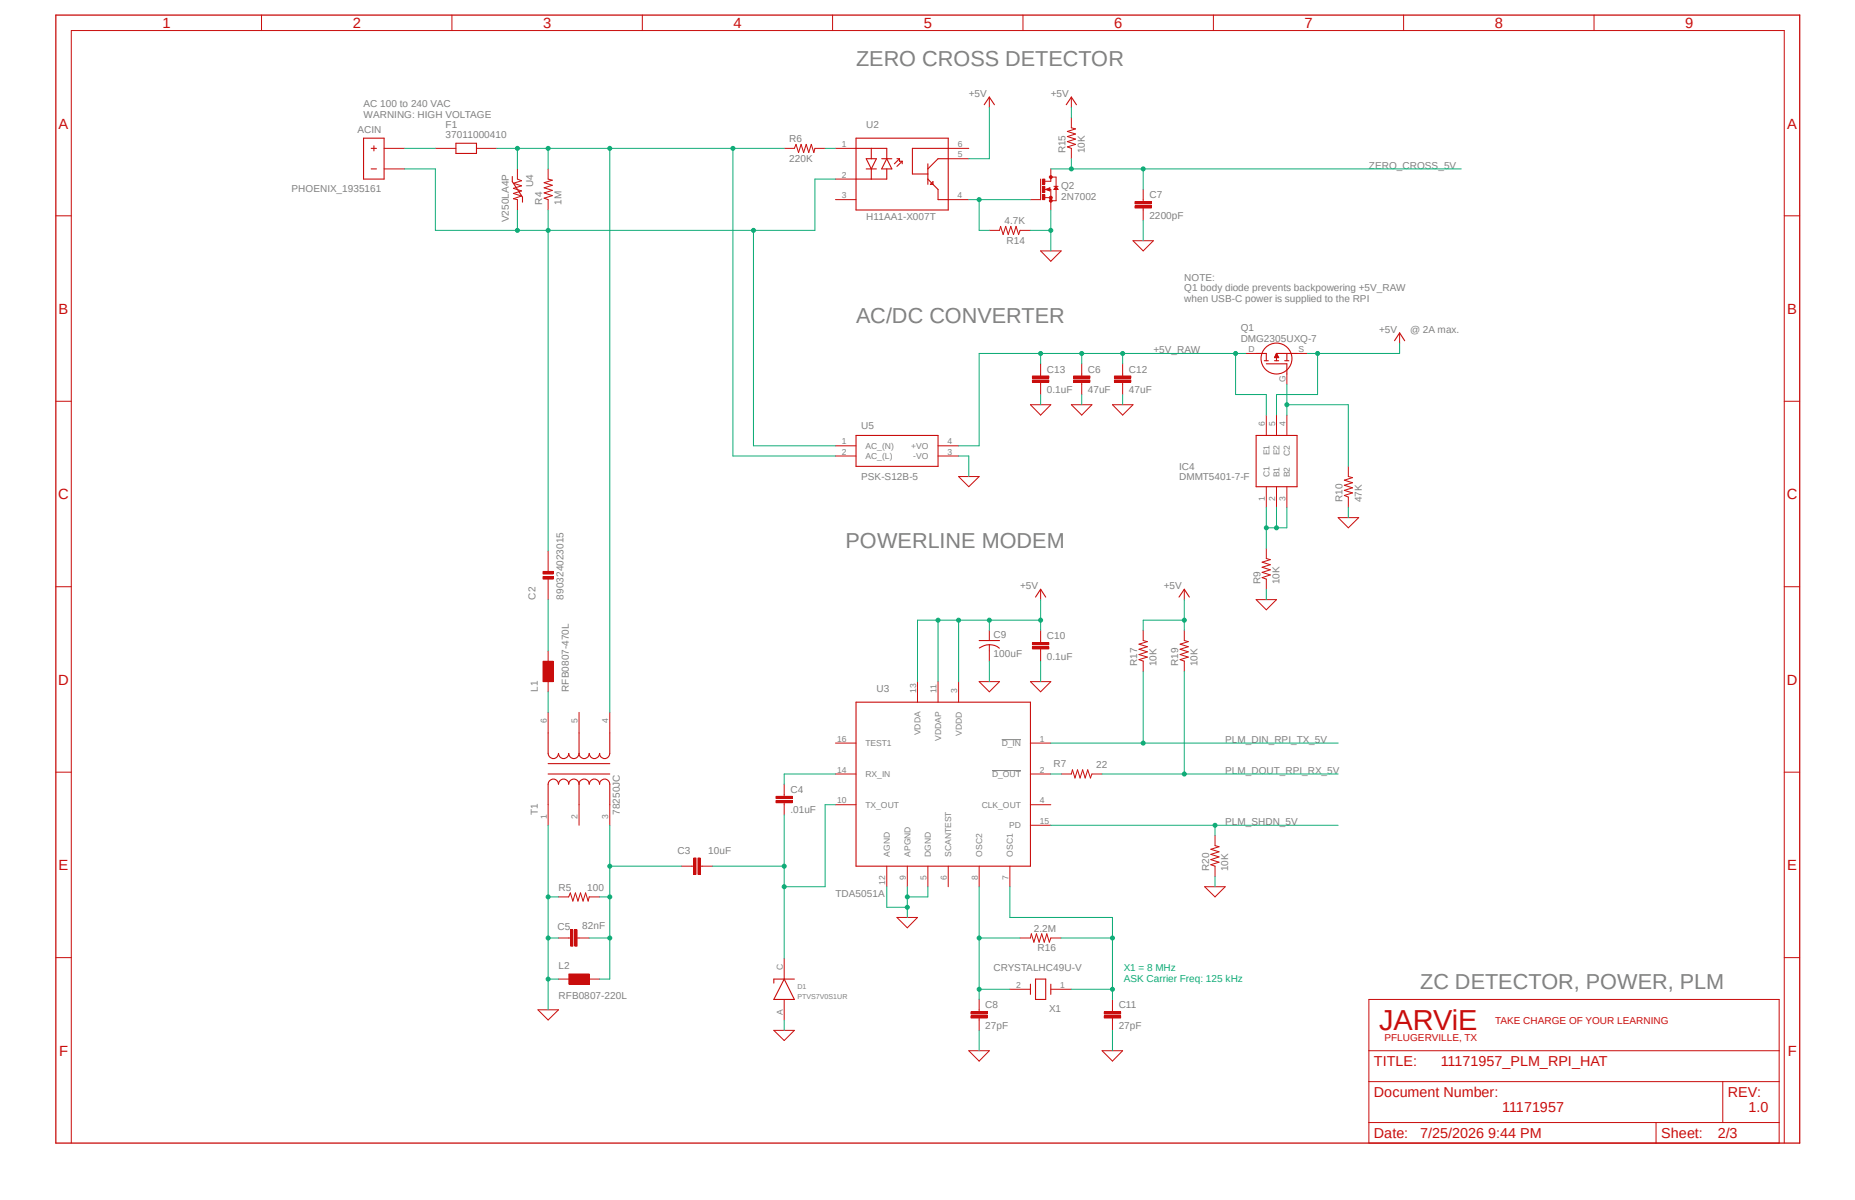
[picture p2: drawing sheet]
<svg xmlns="http://www.w3.org/2000/svg" width="432mm" height="279mm" viewBox="0 0 432 279" stroke-linecap="round" stroke-linejoin="round" font-family="sans-serif">
<path d="M12.5 3.2l406.8 263.5M419.3 3.2l-406.8 263.5" fill="none" stroke="#fff" stroke-width=".23"/>
<path d="M230.9 179.4h6.8M233.2 172.2h4.5" fill="none" stroke="#808080" stroke-width=".23"/>
<path d="M13 3.5h405.9v262.6h-405.9z" fill="none" stroke="#c90d0c" stroke-width=".3"/>
<g fill="none" stroke="#c90d0c" stroke-width=".23">
<path d="M60.9 3.5v3.6M105.2 3.5v3.6M149.5 3.5v3.6M193.8 3.5v3.6M238.1 3.5v3.6M282.4 3.5v3.6M326.7 3.5v3.6M371.1 3.5v3.6M13 50.2h3.6M415.3 50.2h3.6M13 93.4h3.6M415.3 93.4h3.6"/>
<path d="M13 136.6h3.6M415.3 136.6h3.6M213.6 158.7v4.8M218.4 158.7v4.8M223.1 158.7v4.8M242.2 149.1v.5M242.2 151v.6M13 179.8h3.6M127.6 165.9v4.7M134.8 165.9v4.7M141.9 165.9v4.7M194.5 173h4.8"/>
<path d="M239.9 173h4.7M415.3 179.8h3.6M127.6 187.4v4.8M134.8 187.4v4.8M141.9 187.4v4.8M194.5 180.2h4.8M194.5 187.4h4.8M239.9 180.2h4.7M239.9 187.4h4.7M239.9 192.2h4.7M206.4 201.7v4.8M211.2 201.7v4.8"/>
<path d="M216 201.7v4.8M220.7 201.7v4.8M227.9 201.7v4.8M235.1 201.7v4.8M13 223h3.6M318.6 232.7h95.5v33.4h-95.5zM415.3 223h3.6M318.6 251.8h95.5M318.6 244.6h95.5M401 251.8v9.6M16.6 266.1v-259h398.7v259M318.6 261.4h95.5"/>
<path d="M385.5 261.4v4.7"/>
</g>
<path d="M127.6 170.6v4.8a1.21 1.21 0 0 0 1.2 1.2 1.21 1.21 0 0 0 1.2-1.2 1.19 1.19 0 0 0 1.2 1.2 1.19 1.19 0 0 0 1.2-1.2 1.21 1.21 0 0 0 1.2 1.2 1.21 1.21 0 0 0 1.2-1.2M127.6 177.8h14.3M134.8 170.6v4.8M141.9 170.6v4.8a1.19 1.19 0 0 1-1.1 1.2 1.19 1.19 0 0 1-1.2-1.2 1.21 1.21 0 0 1-1.2 1.2 1.21 1.21 0 0 1-1.2-1.2 1.19 1.19 0 0 1-1.2 1.2 1.19 1.19 0 0 1-1.2-1.2M199.3 163.5h40.6v38.2h-40.6zM127.6 180.2h14.3M134.8 182.6v4.8M134.8 182.6a1.21 1.21 0 0 0-1.2-1.2 1.21 1.21 0 0 0-1.2 1.2 1.19 1.19 0 0 0-1.2-1.2 1.19 1.19 0 0 0-1.2 1.2 1.21 1.21 0 0 0-1.2-1.2 1.21 1.21 0 0 0-1.2 1.2v4.8M134.8 182.6a1.19 1.19 0 0 1 1.2-1.2 1.19 1.19 0 0 1 1.2 1.2 1.21 1.21 0 0 1 1.2-1.2 1.21 1.21 0 0 1 1.2 1.2 1.19 1.19 0 0 1 1.2-1.2 1.19 1.19 0 0 1 1.1 1.2v4.8" fill="none" stroke="#c90d0c" stroke-width=".25"/>
<path d="M240.3 150.6h3.8v.5h-3.8z" fill-rule="evenodd" fill="#c90d0c"/>
<path d="M240.3 150.6h3.8v.5h-3.8z" fill="none" stroke="#c90d0c" stroke-width=".23"/>
<path d="M240.3 149.6h3.8v.5h-3.8z" fill-rule="evenodd" fill="#c90d0c"/>
<path d="M240.3 149.6h3.8v.5h-3.8zM242.2 146.8v2.3M242.2 151.6v2.3" fill="none" stroke="#c90d0c" stroke-width=".23"/>
<path d="M226 236.5h3.8v.5h-3.8z" fill-rule="evenodd" fill="#c90d0c"/>
<path d="M226 236.5h3.8v.5h-3.8z" fill="none" stroke="#c90d0c" stroke-width=".23"/>
<path d="M226 235.6h3.8v.5h-3.8z" fill-rule="evenodd" fill="#c90d0c"/>
<path d="M226 235.6h3.8v.5h-3.8zM227.9 232.7v2.9M227.9 237v2.9" fill="none" stroke="#c90d0c" stroke-width=".23"/>
<path d="M257 236.5h3.9v.5h-3.9z" fill-rule="evenodd" fill="#c90d0c"/>
<path d="M257 236.5h3.9v.5h-3.9z" fill="none" stroke="#c90d0c" stroke-width=".23"/>
<path d="M257 235.6h3.9v.5h-3.9z" fill-rule="evenodd" fill="#c90d0c"/>
<path d="M257 235.6h3.9v.5h-3.9zM259 232.7v2.9M259 237v2.9" fill="none" stroke="#c90d0c" stroke-width=".23"/>
<path d="M180.6 186.4h3.8v.5h-3.8z" fill-rule="evenodd" fill="#c90d0c"/>
<path d="M180.6 186.4h3.8v.5h-3.8z" fill="none" stroke="#c90d0c" stroke-width=".23"/>
<path d="M180.6 185.4h3.8v.5h-3.8z" fill-rule="evenodd" fill="#c90d0c"/>
<path d="M180.6 185.4h3.8v.5h-3.8zM182.5 182.6v2.9M182.5 186.9v2.8" fill="none" stroke="#c90d0c" stroke-width=".23"/>
<path d="M162.5 199.8h.5v3.8h-.5z" fill-rule="evenodd" fill="#c90d0c"/>
<path d="M162.5 199.8h.5v3.8h-.5z" fill="none" stroke="#c90d0c" stroke-width=".23"/>
<path d="M161.5 199.8h.5v3.8h-.5z" fill-rule="evenodd" fill="#c90d0c"/>
<path d="M242.2 137.2v2.4M275.7 137.2v2.4M161.5 199.8h.5v3.8h-.5zM158.7 201.7h2.8M162.9 201.7h2.9M208.8 213.6h4.8l-2.4 2.4zM130 228h9.6M182.5 223.2v4.8M182.5 232.7v4.8M235.1 230.3h4.8M244.6 230.3h4.8" fill="none" stroke="#c90d0c" stroke-width=".23"/>
<path d="M241 139l1.2-1.8 1.2 1.8M274.4 139l1.3-1.8 1.2 1.8M182.5 228l2.4 4.7h-4.8zM184.9 228h-4.8v.9M239.9 229.2v2.3M241 228h2.4v4.7h-2.4zM244.6 229.2v2.3" fill="none" stroke="#c90d0c" stroke-width=".25"/>
<path d="M132.4 226.8h4.8v2.4h-4.8z" fill-rule="evenodd" fill="#c90d0c"/>
<path d="M127.6 151.6v9.5M132.4 226.8h4.8v2.4h-4.8z" fill="none" stroke="#c90d0c" stroke-width=".23"/>
<path d="M126.4 154h2.4v4.7h-2.4z" fill-rule="evenodd" fill="#c90d0c"/>
<path d="M126.4 154h2.4v4.7h-2.4z" fill="none" stroke="#c90d0c" stroke-width=".23"/>
<path d="M264.2 47.9h3.8v.5h-3.8z" fill-rule="evenodd" fill="#c90d0c"/>
<path d="M264.2 47.9h3.8v.5h-3.8z" fill="none" stroke="#c90d0c" stroke-width=".23"/>
<path d="M264.2 46.9h3.8v.6h-3.8z" fill-rule="evenodd" fill="#c90d0c"/>
<path d="M194.5 34.5h4.8M220.7 34.5h4.8M220.7 37h4.8M194.5 41.7h4.8M194.5 46.5h4.8M220.7 46.5h4.8M264.2 46.9h3.8v.6h-3.8zM266.1 44.1v2.8M266.1 48.4v2.9M127.6 128.3v4.8M127.6 134.8v4.8" fill="none" stroke="#c90d0c" stroke-width=".23"/>
<g fill="none" stroke="#c90d0c" stroke-width=".25">
<path d="M199.3 34.5h7.1v2.5M199.3 32.2h21.4v16.7h-21.4zM201.6 39.3h2.4M201.6 37h2.4l-1.2 2.3zM202.8 34.5v2.5M202.8 39.3v2.4M205.2 37h2.4M206.4 39.3v2.4h-7.1M206.4 37l1.2 2.3h-2.4zM208.8 37h.6M209.4 37l-1.2 1.1M209.4 37v.5h.6"/>
<path d="M210 37.5l-1.2 1.2M210 37.5v.6M216 38.1v4.8M220.7 34.5h-8.3v6h3.6M220.7 37h-2.3l-2.4 2.3M216 41.7l1.2 1.2M217.2 42.9l1.2 1.2v2.4h2.3M217.2 42.3v.6h-.6z"/>
</g>
<path d="M126.4 134.2h2.4v.6h-2.4z" fill-rule="evenodd" fill="#c90d0c"/>
<path d="M126.4 134.2h2.4v.6h-2.4z" fill="none" stroke="#c90d0c" stroke-width=".23"/>
<path d="M126.4 133.1h2.4v.5h-2.4z" fill-rule="evenodd" fill="#c90d0c"/>
<g fill="none" stroke="#c90d0c" stroke-width=".23">
<path d="M120.4 39.3v2.4l1 .4-1.9 .6 1.9 .6-1.9 .6 1.9 .5-1.9 .6 1.9 .6-1.9 .7 .9 .2v2.4M127.6 39.3v2.4l1 .3-1.9 .5 1.9 .6-1.9 .6 1.9 .6-1.9 .6 1.9 .7-1.9 .5 .9 .4v2.4M182.5 34.5h2.4l.4-.9 .6 1.9 .6-1.9 .6 1.9 .6-1.9 .6 1.9 .5-1.9 .6 1.9 .3-1h2.4M249.4 27.4v2.4l1 .2-1.9 .6 1.9 .6-1.9 .6 1.9 .6-1.9 .6 1.9 .6-1.9 .6 .9 .3v2.5M230.3 53.6h2.4l.2-.9 .6 1.9 .6-1.9 .6 1.9 .6-1.9 .6 1.9 .6-1.9 .6 1.9 .3-1h2.5M242.2 58.4h4.8l-2.4 2.4zM263.7 56h4.8l-2.4 2.4zM126.4 133.1h2.4v.5h-2.4zM227.9 158.7h4.8l-2.4 2.4zM230.3 146.8v2.3M230.3 150.1v3.8M239.9 158.7h4.7l-2.4 2.4z"/>
<path d="M266.1 146.8v2.3l1 .3-2 .6 2 .6-2 .6 2 .6-2 .6 2 .6-2 .6 1 .3v2.4M275.7 146.8v2.3l.9 .3-1.9 .6 1.9 .6-1.9 .6 1.9 .6-1.9 .6 1.9 .6-1.9 .6 1 .3v2.4M282.8 194.5v2.4l1 .2-1.9 .6 1.9 .6-1.9 .6 1.9 .6-1.9 .7 1.9 .5-1.9 .6 .9 .4v2.4M130 208.8h2.4l.4-.9 .5 1.9 .6-1.9 .6 1.9 .6-1.9 .6 1.9 .6-1.9 .6 1.9 .3-1h2.4M132.4 218.4h.5M134.3 218.4h.5M237.4 218.4h2.5l.2-1 .6 2 .6-2 .6 2 .6-2 .6 2 .6-2 .6 2 .3-1h2.4M280.4 206.5h4.8l-2.4 2.3zM125.2 235.1h4.8l-2.4 2.4zM180.1 239.9h4.8l-2.4 2.4zM225.5 244.6h4.8l-2.4 2.5zM256.5 244.6h4.8l-2.3 2.5z"/>
</g>
<path d="M119.3 41.1v1.2l2.3 3.6v1.2M227.9 149.1h4.8M228 150.9a3.9 3.9 0 0 1 4.6 0" fill="none" stroke="#c90d0c" stroke-width=".25"/>
<path d="M133.8 216.5h.5v3.8h-.5z" fill-rule="evenodd" fill="#c90d0c"/>
<path d="M133.8 216.5h.5v3.8h-.5z" fill="none" stroke="#c90d0c" stroke-width=".23"/>
<path d="M132.8 216.5h.5v3.8h-.5z" fill-rule="evenodd" fill="#c90d0c"/>
<path d="M243.2 46h1.4M243.4 44.1l1-.4v.7zM244.6 41.2h1.2v5.5h-1.2v-2.6h-1.4M244.6 41.7v.5h-1.4M245.3 43.4h1M245.8 43.4l.5 .7h-1zM130 218.4h2.4M132.8 216.5h.5v3.8h-.5zM134.8 218.4h2.4" fill="none" stroke="#c90d0c" stroke-width=".23"/>
<path d="M242.2 41.7v4.8M243.7 44.1l.6 .2v-.4l-.5 .2M245.8 43.6l.2 .4h-.4z" fill="none" stroke="#c90d0c" stroke-width=".25"/>
<circle cx="244.6" cy="46.7" r=".33" fill="#c90d0c"/>
<circle cx="244.6" cy="46.7" r=".33" fill="none" stroke="#c90d0c" stroke-width=".23"/>
<circle cx="244.6" cy="46" r=".33" fill="#c90d0c"/>
<circle cx="244.6" cy="46" r=".33" fill="none" stroke="#c90d0c" stroke-width=".23"/>
<circle cx="244.6" cy="41.2" r=".33" fill="#c90d0c"/>
<circle cx="244.6" cy="41.2" r=".33" fill="none" stroke="#c90d0c" stroke-width=".23"/>
<path d="M242.7 41.7h.5v1.2h-.5z" fill-rule="evenodd" fill="#c90d0c"/>
<path d="M242.7 41.7h.5v1.2h-.5z" fill="none" stroke="#c90d0c" stroke-width=".23"/>
<path d="M242.7 45.3h.5v1.2h-.5z" fill-rule="evenodd" fill="#c90d0c"/>
<path d="M242.7 45.3h.5v1.2h-.5z" fill="none" stroke="#c90d0c" stroke-width=".23"/>
<path d="M242.7 43.4h.5v1.4h-.5z" fill-rule="evenodd" fill="#c90d0c"/>
<g fill="none" stroke="#c90d0c" stroke-width=".23">
<path d="M89.4 34.5h4.8M89.4 39.3h4.8M101.3 34.5h4.8M110.9 34.5h4.8M244.6 39.3v2.4M239.9 46.5h2.3M242.7 43.4h.5v1.4h-.5zM244.6 46.5v2.4M325.8 77.5v2.4M249.4 94.2h4.8l-2.4 2.4zM251.8 87.1v.4M251.8 89v.5"/>
<path d="M194.5 103.8h4.8M194.5 106.2h4.8M218.4 103.8h4.7M218.4 106.2h4.7M247 180.2h2.4l.2-1 .6 1.9 .6-1.9 .6 1.9 .6-1.9 .6 1.9 .6-1.9 .6 1.9 .4-.9h2.3"/>
</g>
<path d="M84.6 32.2h4.8v9.5h-4.8zM86.4 34.5h1.2M86.4 39.3h1.2M87 34v1.1M106.1 33.4h4.8v2.3h-4.8zM324.6 79.3l1.2-1.8 1.2 1.8M199.3 101.4h19.1v7.2h-19.1z" fill="none" stroke="#c90d0c" stroke-width=".25"/>
<path d="M249.9 88.5h3.8v.5h-3.8z" fill-rule="evenodd" fill="#c90d0c"/>
<path d="M249.9 88.5h3.8v.5h-3.8z" fill="none" stroke="#c90d0c" stroke-width=".23"/>
<path d="M249.9 87.5h3.8v.6h-3.8z" fill-rule="evenodd" fill="#c90d0c"/>
<path d="M249.9 87.5h3.8v.6h-3.8zM251.8 84.7v2.4M251.8 89.5v2.4M261.3 87.1v.4M261.3 89v.5" fill="none" stroke="#c90d0c" stroke-width=".23"/>
<path d="M259.4 88.5h3.8v.5h-3.8z" fill-rule="evenodd" fill="#c90d0c"/>
<path d="M259.4 88.5h3.8v.5h-3.8z" fill="none" stroke="#c90d0c" stroke-width=".23"/>
<path d="M259.4 87.5h3.8v.6h-3.8z" fill-rule="evenodd" fill="#c90d0c"/>
<path d="M242.2 87.1v.4M242.2 89v.5M259 94.2h4.7l-2.4 2.4zM259.4 87.5h3.8v.6h-3.8zM261.3 84.7v2.4M261.3 89.5v2.4M223.1 111h4.8l-2.4 2.3z" fill="none" stroke="#c90d0c" stroke-width=".23"/>
<path d="M240.3 88.5h3.8v.5h-3.8z" fill-rule="evenodd" fill="#c90d0c"/>
<path d="M240.3 88.5h3.8v.5h-3.8z" fill="none" stroke="#c90d0c" stroke-width=".23"/>
<path d="M240.3 87.5h3.8v.6h-3.8z" fill-rule="evenodd" fill="#c90d0c"/>
<g fill="none" stroke="#c90d0c" stroke-width=".23">
<path d="M230.3 22.6v2.4M249.4 22.6v2.4M239.9 94.2h4.7l-2.4 2.4zM240.3 87.5h3.8v.6h-3.8zM242.2 84.7v2.4M242.2 89.5v2.4M290 82.3h2.4M294.8 96.6v4.8M297.1 96.6v4.8M299.6 87.1v2.4M299.6 96.6v4.8M301.9 82.3h2.4"/>
<path d="M294.8 113.3v4.8M297.1 113.3v4.8M299.6 113.3v4.8M313.9 108.6v2.4l.9 .2-1.9 .6 1.9 .6-1.9 .6 1.9 .6-1.9 .6 1.9 .6-1.9 .6 1 .3v2.4M292.4 139.6h4.7l-2.3 2.4zM294.8 127.7v2.3l.9 .3-1.9 .6 1.9 .6-1.9 .6 1.9 .6-1.9 .6 1.9 .6-1.9 .6 1 .3v2.4M311.5 120.5h4.8l-2.4 2.4z"/>
</g>
<g fill="none" stroke="#c90d0c" stroke-width=".25">
<path d="M229.1 24.4l1.2-1.8 1.2 1.8M248.2 24.4l1.2-1.8 1.2 1.8M292.4 82.3h2.4v1.7M294.3 84h.9M294.8 84.7h4.8v2.4M296.7 84h.9M296.7 83.2h.9M296.8 83h.7M296.9 82.8h.5M297 82.6h.3M297.1 82.5h.1M297.1 82.3h4.8"/>
<path d="M297.1 82.3v1.7M297.1 82.3l.5 1h-.9zM299 84h1M299.6 82.3v1.7M292.4 101.4h9.5v11.9h-9.5z"/>
<circle cx="297.1" cy="83.5" r="3.6"/>
</g>
<path d="M227.9 206.5v26.2M227.9 218.4h9.5" fill="none" stroke="#0dab76" stroke-width=".23"/>
<circle cx="227.9" cy="218.4" r=".46" fill="#0dab76"/>
<g fill="none" stroke="#0dab76" stroke-width=".23">
<path d="M227.9 230.3h7.2"/>
<circle cx="227.9" cy="218.4" r=".46"/>
</g>
<circle cx="227.9" cy="230.3" r=".46" fill="#0dab76"/>
<g fill="none" stroke="#0dab76" stroke-width=".23">
<path d="M206.4 206.5v4.7h4.8v-2.4"/>
<circle cx="227.9" cy="230.3" r=".46"/>
</g>
<circle cx="211.2" cy="211.2" r=".46" fill="#0dab76"/>
<g fill="none" stroke="#0dab76" stroke-width=".23">
<path d="M211.2 206.5v2.3h4.8v-2.3M211.2 211.2v2.4"/>
<circle cx="211.2" cy="211.2" r=".46"/>
</g>
<circle cx="211.2" cy="208.8" r=".46" fill="#0dab76"/>
<g fill="none" stroke="#0dab76" stroke-width=".23">
<path d="M127.6 192.2v26.2h2.4M127.6 208.8h2.4M182.5 237.5v2.4"/>
<circle cx="211.2" cy="208.8" r=".46"/>
</g>
<circle cx="127.6" cy="208.8" r=".46" fill="#0dab76"/>
<g fill="none" stroke="#0dab76" stroke-width=".23">
<path d="M127.6 218.4v9.6h2.4"/>
<circle cx="127.6" cy="208.8" r=".46"/>
</g>
<circle cx="127.6" cy="218.4" r=".46" fill="#0dab76"/>
<g fill="none" stroke="#0dab76" stroke-width=".23">
<path d="M127.6 228v7.1"/>
<circle cx="127.6" cy="218.4" r=".46"/>
</g>
<circle cx="127.6" cy="228" r=".46" fill="#0dab76"/>
<g fill="none" stroke="#0dab76" stroke-width=".23">
<path d="M239.9 53.6h4.7M244.6 48.9v9.5M230.3 153.9v4.8M242.2 153.9v4.8M282.8 204.1v2.4M227.9 239.9v4.7M259 239.9v4.7"/>
<circle cx="127.6" cy="228" r=".46"/>
</g>
<circle cx="244.6" cy="53.6" r=".46" fill="#0dab76"/>
<g fill="none" stroke="#0dab76" stroke-width=".23">
<path d="M266.1 51.3v4.7M242.2 91.9v2.3M251.8 91.9v2.3M261.3 91.9v2.3M223.1 106.2h2.4v4.8M313.9 118.1v2.4M294.8 137.2v2.4M235.1 206.5v7.1h23.9v19.1M247 218.4h12"/>
<circle cx="244.6" cy="53.6" r=".46"/>
</g>
<circle cx="259" cy="218.4" r=".46" fill="#0dab76"/>
<g fill="none" stroke="#0dab76" stroke-width=".23">
<path d="M249.4 230.3h9.6"/>
<circle cx="259" cy="218.4" r=".46"/>
</g>
<circle cx="259" cy="230.3" r=".46" fill="#0dab76"/>
<g fill="none" stroke="#0dab76" stroke-width=".23">
<path d="M275.7 156.3v23.9M256.5 180.2h55"/>
<circle cx="259" cy="230.3" r=".46"/>
</g>
<circle cx="275.7" cy="180.2" r=".46" fill="#0dab76"/>
<g fill="none" stroke="#0dab76" stroke-width=".23">
<path d="M141.9 192.2v26.2h-4.7M139.6 208.8h2.3"/>
<circle cx="275.7" cy="180.2" r=".46"/>
</g>
<circle cx="141.9" cy="208.8" r=".46" fill="#0dab76"/>
<g fill="none" stroke="#0dab76" stroke-width=".23">
<path d="M141.9 201.7h16.8"/>
<circle cx="141.9" cy="208.8" r=".46"/>
</g>
<circle cx="141.9" cy="201.7" r=".46" fill="#0dab76"/>
<g fill="none" stroke="#0dab76" stroke-width=".23">
<path d="M141.9 218.4v9.6h-2.3"/>
<circle cx="141.9" cy="201.7" r=".46"/>
</g>
<circle cx="141.9" cy="218.4" r=".46" fill="#0dab76"/>
<g fill="none" stroke="#0dab76" stroke-width=".23">
<path d="M225.5 46.5h14.4M227.9 46.5v7.1h2.4M127.6 161.1v4.8"/>
<circle cx="141.9" cy="218.4" r=".46"/>
</g>
<circle cx="227.9" cy="46.5" r=".46" fill="#0dab76"/>
<g fill="none" stroke="#0dab76" stroke-width=".23">
<path d="M192.1 34.5h2.4M244.6 39.3h95.5M249.4 37v2.3M127.6 139.6v12"/>
<circle cx="227.9" cy="46.5" r=".46"/>
</g>
<circle cx="249.4" cy="39.3" r=".46" fill="#0dab76"/>
<g fill="none" stroke="#0dab76" stroke-width=".23">
<path d="M266.1 39.3v4.8"/>
<circle cx="249.4" cy="39.3" r=".46"/>
</g>
<circle cx="266.1" cy="39.3" r=".46" fill="#0dab76"/>
<g fill="none" stroke="#0dab76" stroke-width=".23">
<path d="M244.6 192.2h66.9M282.8 192.2v2.3"/>
<circle cx="266.1" cy="39.3" r=".46"/>
</g>
<circle cx="282.8" cy="192.2" r=".46" fill="#0dab76"/>
<g fill="none" stroke="#0dab76" stroke-width=".23">
<path d="M275.7 139.6v7.2M275.7 144.4h-9.6v2.4"/>
<circle cx="282.8" cy="192.2" r=".46"/>
</g>
<circle cx="275.7" cy="144.4" r=".46" fill="#0dab76"/>
<g fill="none" stroke="#0dab76" stroke-width=".23">
<path d="M242.2 139.6v7.2M218.4 144.4v14.3M230.3 146.8v-2.4h-16.7v14.3"/>
<circle cx="275.7" cy="144.4" r=".46"/>
</g>
<circle cx="218.4" cy="144.4" r=".46" fill="#0dab76"/>
<g fill="none" stroke="#0dab76" stroke-width=".23">
<path d="M223.1 144.4v14.3"/>
<circle cx="218.4" cy="144.4" r=".46"/>
</g>
<circle cx="223.1" cy="144.4" r=".46" fill="#0dab76"/>
<g fill="none" stroke="#0dab76" stroke-width=".23">
<path d="M230.3 144.4h11.9"/>
<circle cx="223.1" cy="144.4" r=".46"/>
</g>
<circle cx="242.2" cy="144.4" r=".46" fill="#0dab76"/>
<circle cx="242.2" cy="144.4" r=".46" fill="none" stroke="#0dab76" stroke-width=".23"/>
<circle cx="230.3" cy="144.4" r=".46" fill="#0dab76"/>
<g fill="none" stroke="#0dab76" stroke-width=".23">
<path d="M325.8 79.9v2.4h-21.5M306.7 82.3v9.6h-9.6v4.7"/>
<circle cx="230.3" cy="144.4" r=".46"/>
</g>
<circle cx="306.7" cy="82.3" r=".46" fill="#0dab76"/>
<g fill="none" stroke="#0dab76" stroke-width=".23">
<path d="M230.3 25v12h-4.8M249.4 25v2.4M182.5 189.7v33.5M194.5 187.4h-2.4v19.1M165.8 201.7h16.7"/>
<circle cx="306.7" cy="82.3" r=".46"/>
</g>
<circle cx="182.5" cy="201.7" r=".46" fill="#0dab76"/>
<g fill="none" stroke="#0dab76" stroke-width=".23">
<path d="M182.5 206.5h9.6"/>
<circle cx="182.5" cy="201.7" r=".46"/>
</g>
<circle cx="182.5" cy="206.5" r=".46" fill="#0dab76"/>
<g fill="none" stroke="#0dab76" stroke-width=".23">
<path d="M120.4 34.5h21.5v131.4M127.6 34.5v4.8"/>
<circle cx="182.5" cy="206.5" r=".46"/>
</g>
<circle cx="127.6" cy="34.5" r=".46" fill="#0dab76"/>
<circle cx="127.6" cy="34.5" r=".46" fill="none" stroke="#0dab76" stroke-width=".23"/>
<circle cx="141.9" cy="34.5" r=".46" fill="#0dab76"/>
<g fill="none" stroke="#0dab76" stroke-width=".23">
<path d="M115.7 34.5h4.7v4.8M141.9 34.5h40.6"/>
<circle cx="141.9" cy="34.5" r=".46"/>
</g>
<circle cx="120.4" cy="34.5" r=".46" fill="#0dab76"/>
<g fill="none" stroke="#0dab76" stroke-width=".23">
<path d="M170.6 34.5v71.7h23.9"/>
<circle cx="120.4" cy="34.5" r=".46"/>
</g>
<circle cx="170.6" cy="34.5" r=".46" fill="#0dab76"/>
<g fill="none" stroke="#0dab76" stroke-width=".23">
<path d="M127.6 48.9v79.4M194.5 41.7h-4.8v11.9h-62.1"/>
<circle cx="170.6" cy="34.5" r=".46"/>
</g>
<circle cx="127.6" cy="53.6" r=".46" fill="#0dab76"/>
<g fill="none" stroke="#0dab76" stroke-width=".23">
<path d="M101.3 39.3v14.3h26.3M120.4 48.9v4.7"/>
<circle cx="127.6" cy="53.6" r=".46"/>
</g>
<circle cx="120.4" cy="53.6" r=".46" fill="#0dab76"/>
<g fill="none" stroke="#0dab76" stroke-width=".23">
<path d="M175.4 53.6v50.2h19.1"/>
<circle cx="120.4" cy="53.6" r=".46"/>
</g>
<circle cx="175.4" cy="53.6" r=".46" fill="#0dab76"/>
<g fill="none" stroke="#0dab76" stroke-width=".23">
<path d="M94.2 39.3h7.1M242.2 82.3h-14.3v21.5h-4.8M251.8 84.7v-2.4h9.5v2.4"/>
<circle cx="175.4" cy="53.6" r=".46"/>
</g>
<circle cx="251.8" cy="82.3" r=".46" fill="#0dab76"/>
<g fill="none" stroke="#0dab76" stroke-width=".23">
<path d="M251.8 82.3h-9.6v2.4"/>
<circle cx="251.8" cy="82.3" r=".46"/>
</g>
<circle cx="242.2" cy="82.3" r=".46" fill="#0dab76"/>
<circle cx="242.2" cy="82.3" r=".46" fill="none" stroke="#0dab76" stroke-width=".23"/>
<circle cx="261.3" cy="82.3" r=".46" fill="#0dab76"/>
<g fill="none" stroke="#0dab76" stroke-width=".23">
<path d="M261.3 82.3h28.7M287.6 82.3v9.6h7.2v4.7"/>
<circle cx="261.3" cy="82.3" r=".46"/>
</g>
<circle cx="287.6" cy="82.3" r=".46" fill="#0dab76"/>
<g fill="none" stroke="#0dab76" stroke-width=".23">
<path d="M266.1 156.3v16.7M244.6 173h66.9M194.5 180.2h-12v2.4M244.6 180.2h2.4"/>
<circle cx="287.6" cy="82.3" r=".46"/>
</g>
<circle cx="266.1" cy="173" r=".46" fill="#0dab76"/>
<g fill="none" stroke="#0dab76" stroke-width=".23">
<path d="M294.8 118.1v9.6M294.8 122.9h2.3"/>
<circle cx="266.1" cy="173" r=".46"/>
</g>
<circle cx="294.8" cy="122.9" r=".46" fill="#0dab76"/>
<g fill="none" stroke="#0dab76" stroke-width=".23">
<path d="M297.1 118.1v4.8h2.5v-4.8"/>
<circle cx="294.8" cy="122.9" r=".46"/>
</g>
<circle cx="297.1" cy="122.9" r=".46" fill="#0dab76"/>
<g fill="none" stroke="#0dab76" stroke-width=".23">
<path d="M299.6 89.5v7.1M299.6 94.2h14.3v14.4"/>
<circle cx="297.1" cy="122.9" r=".46"/>
</g>
<circle cx="299.6" cy="94.2" r=".46" fill="#0dab76"/>
<g fill="none" stroke="#0dab76" stroke-width=".23">
<path d="M94.2 34.5h7.1"/>
<circle cx="299.6" cy="94.2" r=".46"/>
</g>
<text font-size="6.7" fill="#c90d0c" x="321" y="239.9">JARViE</text>
<g font-size="5" fill="#808080">
<text x="199.3" y="15.5">ZERO CROSS DETECTOR</text>
<text x="199.3" y="75.1">AC/DC CONVERTER</text>
<text x="196.8" y="127.7">POWERLINE MODEM</text>
<text x="330.6" y="230.3">ZC DETECTOR, POWER, PLM</text>
</g>
<g font-size="3.4" fill="#c90d0c">
<text x="37.8" y="6.5">1</text>
<text x="82.1" y="6.5">2</text>
<text x="126.4" y="6.5">3</text>
<text x="170.7" y="6.5">4</text>
<text x="215.1" y="6.5">5</text>
<text x="259.3" y="6.5">6</text>
<text x="303.7" y="6.5">7</text>
<text x="348" y="6.5">8</text>
<text x="392.3" y="6.5">9</text>
<text x="13.6" y="29.9">A</text>
<text x="416" y="29.9">A</text>
<text x="13.6" y="73.1">B</text>
<text x="416" y="73.1">B</text>
<text x="13.5" y="116.2">C</text>
<text x="415.9" y="116.2">C</text>
<text x="13.5" y="159.4">D</text>
<text x="415.9" y="159.4">D</text>
<text x="13.6" y="202.6">E</text>
<text x="416" y="202.6">E</text>
<text x="13.8" y="245.8">F</text>
<text x="416.1" y="245.8">F</text>
</g>
<g font-size="3.3" fill="#c90d0c">
<text x="319.8" y="248.2">TITLE:</text>
<text x="335.4" y="248.2">11171957_PLM_RPI_HAT</text>
<text x="319.8" y="255.4">Document Number:</text>
<text x="402.2" y="255.4">REV:</text>
<text x="349.7" y="259">11171957</text>
<text x="407" y="259">1.0</text>
<text x="319.8" y="265">Date:</text>
<text x="330.6" y="265">7/25/2026 9:44 PM</text>
<text x="386.7" y="265">Sheet:</text>
<text x="399.8" y="265">2/3</text>
</g>
<g font-size="2.3" fill="#808080">
<text x="225.5" y="22.6">+5V</text>
<text x="244.6" y="22.6">+5V</text>
<text x="84.6" y="25">AC 100 to 240 VAC</text>
<text x="84.6" y="27.4">WARNING: HIGH VOLTAGE</text>
<text x="103.7" y="29.8">F1</text>
<text x="201.6" y="29.8">U2</text>
<text x="83.2" y="31">ACIN</text>
<text x="103.7" y="32.2">37011000410</text>
<text x="183.7" y="33.1">R6</text>
<text x="248" y="35.7" transform="rotate(-90 248 35.7)">R15</text>
<text x="252.5" y="35.7" transform="rotate(-90 252.5 35.7)">10K</text>
<text x="183.7" y="37.7">220K</text>
<text x="318.6" y="39.3">ZERO_CROSS_5V</text>
<text x="67.9" y="44.7">PHOENIX_1935161</text>
<text x="124.1" y="43.5" transform="rotate(-90 124.1 43.5)">U4</text>
<text x="126.2" y="47.7" transform="rotate(-90 126.2 47.7)">R4</text>
<text x="130.7" y="47.7" transform="rotate(-90 130.7 47.7)">1M</text>
<text x="247" y="46.5">2N7002</text>
<text x="247" y="44.1">Q2</text>
<text x="267.6" y="46.1">C7</text>
<text x="118.4" y="51.8" transform="rotate(-90 118.4 51.8)">V250LA4P</text>
<text x="201.6" y="51.3">H11AA1-X007T</text>
<text x="233.8" y="52.2">4.7K</text>
<text x="267.6" y="50.9">2200pF</text>
<text x="234.3" y="56.7">R14</text>
<text x="275.7" y="65.4">NOTE:</text>
<text x="275.7" y="67.9">Q1 body diode prevents backpowering +5V_RAW</text>
<text x="275.7" y="70.4">when USB-C power is supplied to the RPI</text>
<text x="288.8" y="77.1">Q1</text>
<text x="321" y="77.5">+5V</text>
<text x="328.2" y="77.5">@ 2A max.</text>
<text x="268.5" y="82.3">+5V_RAW</text>
<text x="288.8" y="79.5">DMG2305UXQ-7</text>
<text x="243.7" y="86.7">C13</text>
<text x="253.2" y="86.7">C6</text>
<text x="262.8" y="86.7">C12</text>
<text x="243.7" y="91.5">0.1uF</text>
<text x="253.2" y="91.5">47uF</text>
<text x="262.8" y="91.5">47uF</text>
<text x="200.5" y="99.8">U5</text>
<text x="200.5" y="111.8">PSK-S12B-5</text>
<text x="274.5" y="111.8">DMMT5401-7-F</text>
<text x="274.5" y="109.4">IC4</text>
<text x="312.5" y="116.9" transform="rotate(-90 312.5 116.9)">R10</text>
<text x="317" y="116.9" transform="rotate(-90 317 116.9)">47K</text>
<text x="237.5" y="137.2">+5V</text>
<text x="270.9" y="137.2">+5V</text>
<text x="293.4" y="136" transform="rotate(-90 293.4 136)">R9</text>
<text x="297.9" y="136" transform="rotate(-90 297.9 136)">10K</text>
<text x="124.6" y="139.6" transform="rotate(-90 124.6 139.6)">C2</text>
<text x="131.2" y="139.6" transform="rotate(-90 131.2 139.6)">890324023015</text>
<text x="231.3" y="148.6">C9</text>
<text x="243.7" y="148.8">C10</text>
<text x="231.3" y="153.1">100uF</text>
<text x="243.7" y="153.6">0.1uF</text>
<text x="264.7" y="155.1" transform="rotate(-90 264.7 155.1)">R17</text>
<text x="269.2" y="155.1" transform="rotate(-90 269.2 155.1)">10K</text>
<text x="274.2" y="155.1" transform="rotate(-90 274.2 155.1)">R19</text>
<text x="278.8" y="155.1" transform="rotate(-90 278.8 155.1)">10K</text>
<text x="125.2" y="161.1" transform="rotate(-90 125.2 161.1)">L1</text>
<text x="132.4" y="161.1" transform="rotate(-90 132.4 161.1)">RFB0807-470L</text>
<text x="204.1" y="161.1">U3</text>
<text x="285.2" y="173">PLM_DIN_RPI_TX_5V</text>
<text x="245.2" y="178.5">R7</text>
<text x="255.1" y="178.7">22</text>
<text x="184" y="184.6">C4</text>
<text x="285.2" y="180.2">PLM_DOUT_RPI_RX_5V</text>
<text x="125.2" y="189.7" transform="rotate(-90 125.2 189.7)">T1</text>
<text x="144.3" y="189.7" transform="rotate(-90 144.3 189.7)">78250JC</text>
<text x="184" y="189.4">.01uF</text>
<text x="285.2" y="192.2">PLM_SHDN_5V</text>
<text x="157.7" y="198.9">C3</text>
<text x="164.8" y="198.9">10uF</text>
<text x="281.4" y="202.9" transform="rotate(-90 281.4 202.9)">R20</text>
<text x="285.9" y="202.9" transform="rotate(-90 285.9 202.9)">10K</text>
<text x="130" y="207.4">R5</text>
<text x="136.7" y="207.4">100</text>
<text x="194.5" y="208.8">TDA5051A</text>
<text x="129.8" y="216.5">C5</text>
<text x="135.5" y="216.4">82nF</text>
<text x="240.7" y="217">2.2M</text>
<text x="241.5" y="221.4">R16</text>
<text x="130" y="225.6">L2</text>
<text x="231.3" y="226">CRYSTALHC49U-V</text>
<text x="130" y="232.7">RFB0807-220L</text>
<text x="229.3" y="239.5">27pF</text>
<text x="229.3" y="234.7">C8</text>
<text x="244.2" y="235.6">X1</text>
<text x="260.4" y="239.5">27pF</text>
<text x="260.4" y="234.7">C11</text>
</g>
<g font-size="2.3" fill="#0dab76">
<text x="261.6" y="226.2">X1 = 8 MHz</text>
<text x="261.6" y="228.7">ASK Carrier Freq: 125 kHz</text>
</g>
<g font-size="2.3" fill="#c90d0c">
<text x="348" y="238.5">TAKE CHARGE OF YOUR LEARNING</text>
<text x="322.2" y="242.3">PFLUGERVILLE, TX</text>
</g>
<g font-size="2" fill="#808080">
<text x="196" y="34.2">1</text>
<text x="222.9" y="34.2">6</text>
<text x="196" y="41.4">2</text>
<text x="222.9" y="36.6">5</text>
<text x="196" y="46.1">3</text>
<text x="222.9" y="46.1">4</text>
<text x="290.6" y="82">D</text>
<text x="302.3" y="82">S</text>
<text x="299.2" y="89" transform="rotate(-90 299.2 89)">G</text>
<text x="294.4" y="99.2" transform="rotate(-90 294.4 99.2)">6</text>
<text x="296.8" y="99.2" transform="rotate(-90 296.8 99.2)">5</text>
<text x="299.2" y="99.2" transform="rotate(-90 299.2 99.2)">4</text>
<text x="196" y="103.5">1</text>
<text x="196" y="105.8">2</text>
<text x="201.5" y="104.5">AC_(N)</text>
<text x="201.5" y="106.9">AC_(L)</text>
<text x="212.1" y="104.5">+VO</text>
<text x="212.6" y="106.9">-VO</text>
<text x="220.6" y="105.8">3</text>
<text x="220.6" y="103.5">4</text>
<text x="295.5" y="106" transform="rotate(-90 295.5 106)">E1</text>
<text x="297.9" y="106" transform="rotate(-90 297.9 106)">E2</text>
<text x="300.3" y="106.1" transform="rotate(-90 300.3 106.1)">C2</text>
<text x="295.5" y="111.2" transform="rotate(-90 295.5 111.2)">C1</text>
<text x="297.9" y="111.2" transform="rotate(-90 297.9 111.2)">B1</text>
<text x="300.3" y="111.2" transform="rotate(-90 300.3 111.2)">B2</text>
<text x="294.4" y="116.6" transform="rotate(-90 294.4 116.6)">1</text>
<text x="296.8" y="116.6" transform="rotate(-90 296.8 116.6)">2</text>
<text x="299.2" y="116.6" transform="rotate(-90 299.2 116.6)">3</text>
<text x="213.2" y="161.3" transform="rotate(-90 213.2 161.3)">13</text>
<text x="218" y="161.3" transform="rotate(-90 218 161.3)">11</text>
<text x="222.8" y="161.3" transform="rotate(-90 222.8 161.3)">3</text>
<text x="127.3" y="168.4" transform="rotate(-90 127.3 168.4)">6</text>
<text x="134.4" y="168.4" transform="rotate(-90 134.4 168.4)">5</text>
<text x="141.6" y="168.4" transform="rotate(-90 141.6 168.4)">4</text>
<text x="194.9" y="172.7">16</text>
<text x="201.5" y="173.7">TEST1</text>
<text x="214.3" y="171.2" transform="rotate(-90 214.3 171.2)">VDDA</text>
<text x="219.1" y="172.5" transform="rotate(-90 219.1 172.5)">VDDAP</text>
<text x="223.9" y="171.3" transform="rotate(-90 223.9 171.3)">VDDD</text>
<text x="233.2" y="173.7">D_IN</text>
<text x="242.1" y="172.7">1</text>
<text x="194.9" y="179.9">14</text>
<text x="242.1" y="179.9">2</text>
<text x="201.5" y="180.9">RX_IN</text>
<text x="230.9" y="180.9">D_OUT</text>
<text x="127.3" y="190.7" transform="rotate(-90 127.3 190.7)">1</text>
<text x="134.4" y="190.7" transform="rotate(-90 134.4 190.7)">2</text>
<text x="141.6" y="190.7" transform="rotate(-90 141.6 190.7)">3</text>
<text x="194.9" y="187">10</text>
<text x="201.5" y="188.1">TX_OUT</text>
<text x="228.5" y="188.1">CLK_OUT</text>
<text x="242.1" y="187">4</text>
<text x="242.1" y="191.8">15</text>
<text x="234.9" y="192.9">PD</text>
<text x="207.1" y="199.5" transform="rotate(-90 207.1 199.5)">AGND</text>
<text x="211.9" y="199.5" transform="rotate(-90 211.9 199.5)">APGND</text>
<text x="216.7" y="199.5" transform="rotate(-90 216.7 199.5)">DGND</text>
<text x="221.4" y="199.5" transform="rotate(-90 221.4 199.5)">SCANTEST</text>
<text x="228.6" y="199.5" transform="rotate(-90 228.6 199.5)">OSC2</text>
<text x="235.8" y="199.5" transform="rotate(-90 235.8 199.5)">OSC1</text>
<text x="206.1" y="206.1" transform="rotate(-90 206.1 206.1)">12</text>
<text x="210.9" y="205" transform="rotate(-90 210.9 205)">9</text>
<text x="215.6" y="205" transform="rotate(-90 215.6 205)">5</text>
<text x="220.4" y="205" transform="rotate(-90 220.4 205)">6</text>
<text x="227.6" y="205" transform="rotate(-90 227.6 205)">8</text>
<text x="234.7" y="205" transform="rotate(-90 234.7 205)">7</text>
<text x="182.2" y="225.8" transform="rotate(-90 182.2 225.8)">C</text>
<text x="236.6" y="230">2</text>
<text x="246.8" y="230">1</text>
<text x="182.2" y="236.2" transform="rotate(-90 182.2 236.2)">A</text>
</g>
<g font-size="1.7" fill="#808080">
<text x="185.6" y="232.7">PTVS7V0S1UR</text>
<text x="185.6" y="230.3">D1</text>
</g>
</svg>
